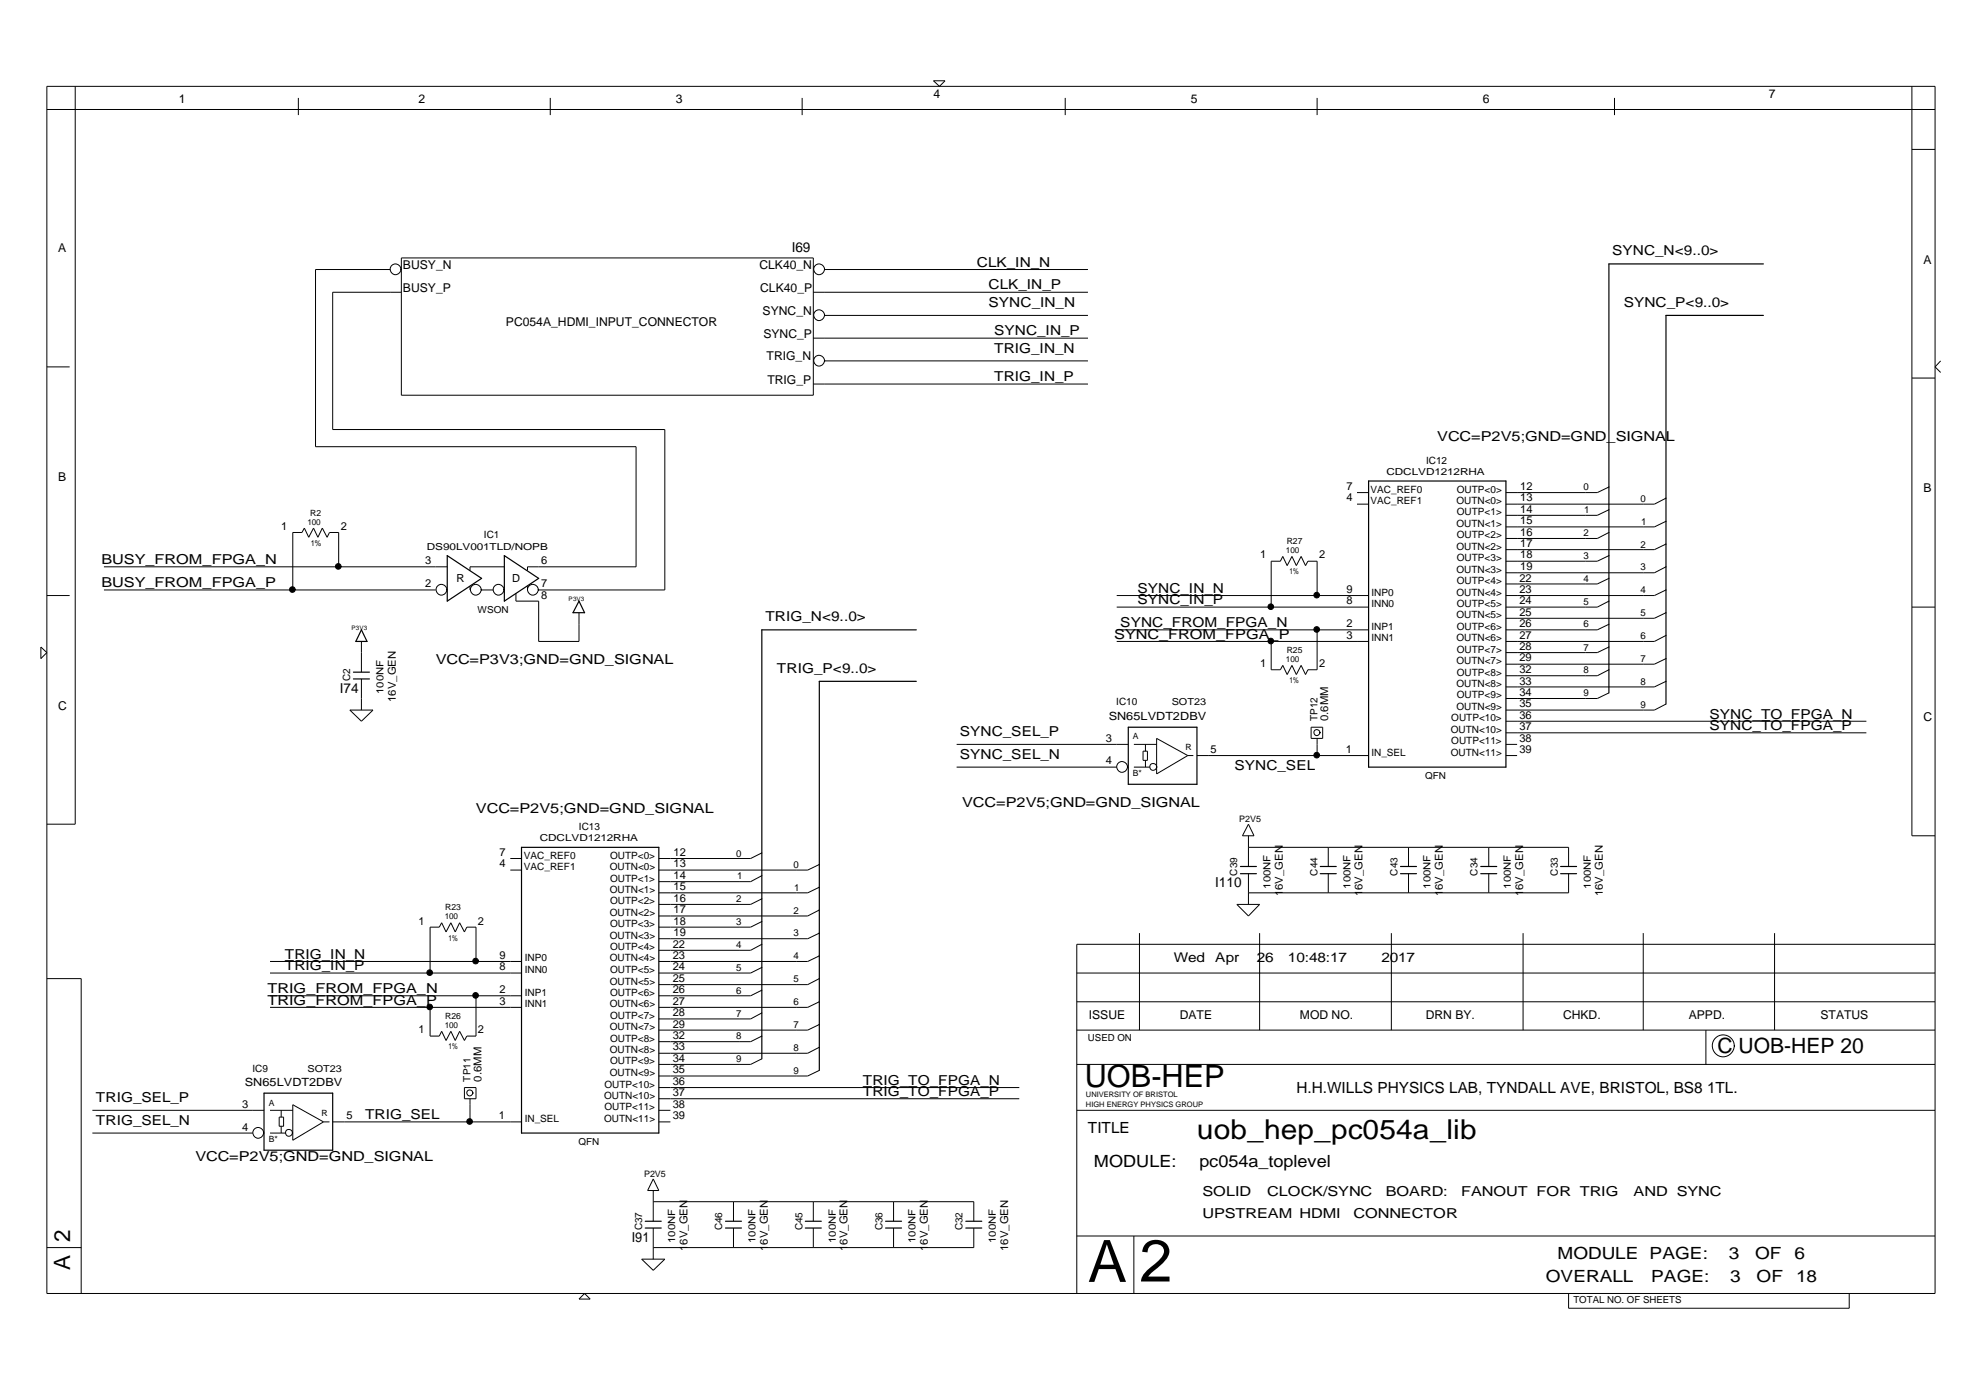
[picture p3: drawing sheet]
<svg xmlns="http://www.w3.org/2000/svg" width="420mm" height="297mm" viewBox="0 0 420 297" stroke-linecap="round" stroke-linejoin="round" font-family="sans-serif">
<g fill="none" stroke="#000" stroke-width=".21">
<path d="M9.9 18.3h400.5v256.1h-400.5zM16 18.3v156.6h-6.1M198 17.1h2.4l-1.1 1.2zM405.5 18.3v159h4.9M9.9 23.2h400.5M63.3 20.8v3.6M116.7 20.8v3.6M170.1 20.8v3.6M225.9 20.8v3.6M279.3 20.8v3.6M342.4 20.8v3.6M405.5 31.7h4.9"/>
<path d="M82.8 57.2h-15.9v37.6h68v25.5h-23v.7M85 57.1a1.14 1.14 0 0 1-1.5 1.1 1.14 1.14 0 0 1-.4-1.9 1.14 1.14 0 0 1 1.9 .5l.1 .4M85.1 54.7h87.4v29.2h-87.4zM174.9 57.1a1.14 1.14 0 0 1-1.6 1.1 1.14 1.14 0 0 1-.4-1.9 1.14 1.14 0 0 1 1.9 .5l.2 .4h55.8M9.9 77.8h4.9M85.1 62h-14.5v29.1h70.4v34.1h-26.8a1.17 1.17 0 0 0-1-1.3 1.17 1.17 0 0 0-1.3 1.1 1.17 1.17 0 0 0 1.1 1.3 1.21 1.21 0 0 0 1.2-1.2M172.5 62h58.3M172.5 71.7h58.3M174.9 66.8a1.14 1.14 0 0 1-1.6 1.1 1.14 1.14 0 0 1-.4-1.8 1.14 1.14 0 0 1 1.9 .4l.2 .4h55.8M174.9 76.5a1.14 1.14 0 0 1-1.6 1.1 1.14 1.14 0 0 1-.4-1.9 1.14 1.14 0 0 1 1.9 .4l.2 .5h55.8M411.6 76.6l-1.2 1.2 1.2 1.2M172.5 81.5h58.3"/>
<path d="M405.5 80.2h4.9M287.8 104.5h2.5M287.8 107h2.5M341.2 103.3l-2.4 1.2h-19.4M341.2 108.2l-2.4 1.1h-19.4M341.2 113l-2.4 1.2h-19.4M341.2 117.9l-2.4 1.2h-19.4M353.3 105.7l-2.4 1.3h-31.5M353.3 110.6l-2.4 1.2h-31.5M353.3 115.4l-2.4 1.2h-31.5M8.7 137.3l1.2 1.2-1.2 1.2zM9.9 126.4h4.9"/>
<path d="M22 120.3h72.9M22 125.2h70.4M71.8 120.3v-7.3h-1.9l-.5 1-1-2-1 2-.9-2-1 2-1-2-.5 1h-1.9v12.2M76.7 136.1v6.5M94.8 125.1a1.14 1.14 0 0 1-1.6 1.1 1.14 1.14 0 0 1-.3-1.9 1.14 1.14 0 0 1 1.8 .4l.2 .5M99.7 124.4v.8M102.1 125.1a1.14 1.14 0 0 1-1.6 1.1 1.14 1.14 0 0 1-.4-1.9 1.14 1.14 0 0 1 1.9 .4l.1 .5h2.5M106.9 125.1a1.14 1.14 0 0 1-1.6 1.1 1.14 1.14 0 0 1-.3-1.9 1.14 1.14 0 0 1 1.8 .4l.2 .5M107 120.3h-7.3v.7M109.4 125.8v1.7h4.8v8.6h8.6v-6.1M111.9 124.4v.8M236.8 128.8h53.5"/>
<path d="M236.8 126.4h53.5M236.8 133.6h53.5M236.8 136.1h53.5M279.3 126.4v-7.3h-1.9l-.5 .9-.9-1.9-1.1 1.9-.9-1.9-1 1.9-.9-1.9-.5 1h-2v9.7M279.3 133.6v8.5h-1.9l-.5 1-.9-1.9-1.1 1.9-.9-1.9-1 1.9-.9-1.9-.5 .9h-2v-6M341.2 122.7l-2.4 1.2h-19.4M341.2 127.5l-2.4 1.3h-19.4M341.2 132.5l-2.4 1.1h-19.4M341.2 137.3l-2.4 1.2h-19.4M353.3 120.3l-2.4 1.2h-31.5M353.3 125.2l-2.4 1.2h-31.5M353.3 130l-2.4 1.2h-31.5"/>
<path d="M353.3 134.8l-2.4 1.3h-31.5M353.3 139.7l-2.4 1.2h-31.5M405.5 128.8h4.9M74.2 150.7h4.9l-2.4 2.3zM76.7 144.1v6.6M202.9 157.9h36.4M240.5 157.9h4.8M242.4 159.4h1v1.9h-1zM242.9 157.9v1.5M245.3 156.7l6.6 3.6-6.6 3.9zM278.1 154.3h2.4v2.4h-2.4zM279.3 156.7v3.6"/>
<path d="M279.9 155.4a.63 .63 0 0 1-.8 .6 .63 .63 0 0 1-.3-1 .63 .63 0 0 1 1.1 .2l.1 .3M319.4 153h76.4M319.4 155.5h76.4M319.4 157.9h2.4M341.2 142.1l-2.4 1.3h-19.4M341.2 147l-2.4 1.2h-19.4M353.3 144.6l-2.4 1.1h-31.5M353.3 149.4l-2.4 1.3h-31.5M202.9 162.8h33.9M239.1 162.7a1.14 1.14 0 0 1-1.5 1.1 1.14 1.14 0 0 1-.4-1.9 1.14 1.14 0 0 1 1.9 .4l.1 .5M240.5 162.8h3.4M242.9 161.3v1.5"/>
<path d="M245.3 162.7a.73 .73 0 0 1-1 .7 .73 .73 0 0 1-.2-1.2 .73 .73 0 0 1 1.2 .2l.1 .4M251.9 160.3h1.2M253.9 160.3h36.4M264.8 177.3v6.5M264.8 179.8h67.9v4M264.8 174.9l1.2 2.4h-2.5zM281.7 179.8v4M298.7 179.8v4M315.8 179.8v4M319.4 160.3h2.4M108.2 184.6h2.4M108.2 182.2h2.4"/>
<path d="M161.6 190.7l-2.4 1.2h-19.5M161.6 181l-2.4 1.2h-19.5M161.6 185.8l-2.4 1.3h-19.5M161.6 195.5l-2.4 1.2h-19.5M173.8 183.4l-2.5 1.2h-31.6M173.8 193.1l-2.5 1.2h-31.6M173.8 188.2l-2.5 1.2h-31.6M173.8 198l-2.5 1.2h-31.6M241.7 198v20.6M262.3 191.9h4.9l-2.4 2.4zM264.8 185.4v6.5M267.2 198v20.6"/>
<path d="M281.7 185.4v4M295.1 198v20.6M298.7 185.4v4M315.8 185.4v4M323 198v20.6M332.7 185.4v4h-67.9M348.5 198v20.6M376.4 198v20.6M9.9 207.6h7.3v66.8M57.3 204h53.3M57.3 213.7h53.3M57.3 206.5h53.3"/>
<path d="M57.3 211.3h53.3M101 204v-7.3h-2l-.5 1-1-1.9-.9 1.9-1-1.9-1 1.9-.9-1.9-.5 .9h-2v9.8M101 211.3v8.5h-2l-.5 1-1-2-.9 2-1-2-1 2-.9-2-.5 1h-2v-6.1M161.6 205.3l-2.4 1.2h-19.5M161.6 200.4l-2.4 1.2h-19.5M161.6 210.1l-2.4 1.2h-19.5M161.6 214.9l-2.4 1.3h-19.5M161.6 219.8l-2.4 1.2h-19.5M173.8 207.6l-2.5 1.3h-31.6M173.8 202.8l-2.5 1.2h-31.6M173.8 217.4l-2.5 1.2h-31.6M173.8 212.5l-2.5 1.2h-31.6"/>
<path d="M228.4 218.6h182M228.4 206.5h182M228.4 212.5h182M361.8 218.6v7.2M410.4 200.4h-182v74M19.6 235.6h36.4M57.3 235.6h4.8M59.2 237h.9v2h-.9zM59.6 235.6v1.4M59.6 239v1.4M62.1 234.4l6.5 3.6-6.5 3.9zM68.6 238h1.3"/>
<path d="M70.6 238h40M98.5 230.8h2.5v2.3h-2.5zM99.7 233.1v4.9M100.3 231.9a.63 .63 0 0 1-.9 .6 .63 .63 0 0 1-.2-1 .63 .63 0 0 1 1 .1l.2 .3M139.7 230.8h76.5M139.7 233.1h76.5M139.7 235.6h2.5M139.7 238h2.5M161.6 224.7l-2.4 1.1h-19.5M173.8 222.2l-2.5 1.3h-31.6M173.8 227.1l-2.5 1.2h-31.6M228.4 225.8h182"/>
<path d="M228.4 235.6h182M367.8 221.9a2.33 2.33 0 0 1-3.3 2.1 2.33 2.33 0 0 1-.5-3.9 2.33 2.33 0 0 1 3.8 1.2l.1 .6M19.6 240.4h34M55.9 240.3a1.14 1.14 0 0 1-1.5 1.1 1.14 1.14 0 0 1-.4-1.9 1.14 1.14 0 0 1 1.8 .5l.2 .4M57.3 240.4h3.4M62 240.3a.73 .73 0 0 1-1 .7 .73 .73 0 0 1-.2-1.2 .73 .73 0 0 1 1.1 .2l.2 .4M138.5 255h68v4.1M138.5 250.1l1.2 2.5h-2.3zM138.5 252.6v6.5M155.6 255v4.1M172.5 255v4.1M189.5 255v4.1"/>
<path d="M9.9 264.7h7.3M122.8 275.6l1.2-1.2 1.2 1.2zM136.1 267.2h4.9l-2.5 2.3zM138.5 260.6v6.6M155.6 260.6v4.1M172.5 260.6v4.1M189.5 260.6v4.1M206.5 260.6v4.1h-68M228.4 262.2h182M240.5 262.2v12.2M332.7 274.4v3.2h59.5v-3.2"/>
<circle cx="62" cy="125.1" r=".6"/>
<circle cx="71.7" cy="120.2" r=".6"/>
<circle cx="269.5" cy="128.7" r=".6"/>
<circle cx="269.5" cy="136" r=".6"/>
<circle cx="279.3" cy="133.6" r=".6"/>
<circle cx="279.3" cy="126.3" r=".6"/>
<circle cx="279.3" cy="160.2" r=".6"/>
<circle cx="91.1" cy="213.6" r=".6"/>
<circle cx="91.1" cy="206.4" r=".6"/>
<circle cx="100.9" cy="203.9" r=".6"/>
<circle cx="100.9" cy="211.2" r=".6"/>
<circle cx="99.6" cy="237.9" r=".6"/>
</g>
<g fill="none" stroke="#000" stroke-width=".25">
<path d="M374 56h-32.8v91M374 66.9h-20.7v82.5M94.9 117.9l7.2 4.8-7.2 4.8zM107 117.9l7.2 4.8-7.2 4.8zM290.3 102.1h29.1v60.7h-29.1zM76.7 133.6l1.1 2.5h-2.3zM122.8 127.5l1.2 2.5h-2.5zM194.3 133.6h-32.7v91.1M75 144.1h3.4M75 142.6h3.4M194.3 144.6h-20.5v82.5M239.3 154.3h14.6v12.1h-14.6z"/>
<path d="M110.6 179.8h29.1v60.6h-29.1zM263.1 185.4h3.4M263.1 183.8h3.4M280 185.4h3.4M280 183.8h3.4M297 185.4h3.4M297 183.8h3.4M314.1 185.4h3.3M314.1 183.8h3.3M331 185.4h3.4M331 183.8h3.4M56 231.9h14.6v12.1h-14.6z"/>
<path d="M136.9 259.1h3.3M153.9 259.1h3.4M170.8 259.1h3.4M187.8 259.1h3.4M204.8 259.1h3.4M136.9 260.6h3.3M153.9 260.6h3.4M170.8 260.6h3.4M187.8 260.6h3.4M204.8 260.6h3.4"/>
</g>
<g fill="#000">
<circle cx="62" cy="125.1" r=".6"/>
<circle cx="71.7" cy="120.2" r=".6"/>
<circle cx="269.5" cy="128.7" r=".6"/>
<circle cx="269.5" cy="136" r=".6"/>
<circle cx="279.3" cy="133.6" r=".6"/>
<circle cx="279.3" cy="126.3" r=".6"/>
<circle cx="279.3" cy="160.2" r=".6"/>
<circle cx="91.1" cy="213.6" r=".6"/>
<circle cx="91.1" cy="206.4" r=".6"/>
<circle cx="100.9" cy="203.9" r=".6"/>
<circle cx="100.9" cy="211.2" r=".6"/>
<circle cx="99.6" cy="237.9" r=".6"/>
</g>
<text font-size="12.6" x="241.7" y="271.9">2</text>
<text font-size="12.4" x="230.8" y="272">A</text>
<text font-size="6.5" x="230.1" y="230.7">UOB-HEP</text>
<text font-size="5.8" x="253.9" y="241.7">uob_hep_pc054a_lib</text>
<g font-size="4.8">
<text x="14.9" y="263.5" transform="rotate(-90 14.9 263.5)">2</text>
<text x="14.9" y="269.5" transform="rotate(-90 14.9 269.5)">A</text>
</g>
<text font-size="4.5" x="364.3" y="223.4">C UOB-HEP 20</text>
<g font-size="3.6">
<text x="232" y="247.7">MODULE:</text>
<text x="254.4" y="247.7">pc054a_toplevel</text>
<text x="330.3" y="267.2">MODULE PAGE:</text>
<text x="366.6" y="267.2">3</text>
<text x="372.2" y="267.2">OF</text>
<text x="380.6" y="267.2">6</text>
<text x="327.9" y="272">OVERALL</text>
<text x="350.2" y="272">PAGE:</text>
<text x="367" y="272">3</text>
<text x="372.6" y="272">OF</text>
<text x="380.9" y="272">18</text>
</g>
<g font-size="3.3">
<text x="274.9" y="231.9">H.H.WILLS PHYSICS LAB, TYNDALL AVE, BRISTOL, BS8 1TL.</text>
<text x="230.8" y="240.3">TITLE</text>
</g>
<g font-size="2.9">
<text x="167.9" y="53.5">I69</text>
<text x="207.2" y="56.6">CLK_IN_N</text>
<text x="341.9" y="54.1">SYNC_N&lt;9..0&gt;</text>
<text x="209.7" y="65.1">SYNC_IN_N</text>
<text x="209.7" y="61.4">CLK_IN_P</text>
<text x="344.4" y="65.1">SYNC_P&lt;9..0&gt;</text>
<text x="210.9" y="71.2">SYNC_IN_P</text>
<text x="210.9" y="74.8">TRIG_IN_N</text>
<text x="210.9" y="80.9">TRIG_IN_P</text>
<text x="304.8" y="93.5">VCC=P2V5;GND=GND_SIGNAL</text>
<text x="21.5" y="119.8">BUSY_FROM_FPGA_N</text>
<text x="21.5" y="124.6">BUSY_FROM_FPGA_P</text>
<text x="241.2" y="125.8">SYNC_IN_N</text>
<text x="162.3" y="131.9">TRIG_N&lt;9..0&gt;</text>
<text x="241.2" y="128.2">SYNC_IN_P</text>
<text x="236.3" y="135.5">SYNC_FROM_FPGA_P</text>
<text x="237.6" y="133">SYNC_FROM_FPGA_N</text>
<text x="92.4" y="140.8">VCC=P3V3;GND=GND_SIGNAL</text>
<text x="164.8" y="142.8">TRIG_P&lt;9..0&gt;</text>
<text x="72.1" y="146.9">I74</text>
<text x="362.6" y="154.9">SYNC_TO_FPGA_P</text>
<text x="362.6" y="152.5">SYNC_TO_FPGA_N</text>
<text x="203.6" y="161">SYNC_SEL_N</text>
<text x="203.6" y="156.2">SYNC_SEL_P</text>
<text x="261.8" y="163.4">SYNC_SEL</text>
<text x="101" y="172.4">VCC=P2V5;GND=GND_SIGNAL</text>
<text x="204.1" y="171.1">VCC=P2V5;GND=GND_SIGNAL</text>
<text x="257.8" y="188.2">I110</text>
<text x="60.4" y="203.5">TRIG_IN_N</text>
<text x="60.4" y="205.9">TRIG_IN_P</text>
<text x="56.8" y="213.1">TRIG_FROM_FPGA_P</text>
<text x="56.8" y="210.8">TRIG_FROM_FPGA_N</text>
<text x="20.4" y="233.8">TRIG_SEL_P</text>
<text x="183" y="232.6">TRIG_TO_FPGA_P</text>
<text x="183" y="230.2">TRIG_TO_FPGA_N</text>
<text x="20.4" y="238.6">TRIG_SEL_N</text>
<text x="77.4" y="237.4">TRIG_SEL</text>
<text x="41.4" y="246.4">VCC=P2V5;GND=GND_SIGNAL</text>
<text x="255" y="253.7">SOLID</text>
<text x="268.8" y="253.7">CLOCK/SYNC</text>
<text x="293.9" y="253.7">BOARD:</text>
<text x="309.9" y="253.7">FANOUT FOR TRIG</text>
<text x="346.5" y="253.7">AND SYNC</text>
<text x="134" y="263.4">I91</text>
<text x="255" y="258.5">UPSTREAM HDMI</text>
<text x="287.1" y="258.5">CONNECTOR</text>
</g>
<g font-size="2.8">
<text x="249" y="204.1">Wed</text>
<text x="257.8" y="204.1">Apr</text>
<text x="266.6" y="204.1">26</text>
<text x="273.2" y="204.1">10:48:17</text>
<text x="293" y="204.1">2017</text>
</g>
<g font-size="2.6">
<text x="38" y="21.9">1</text>
<text x="88.8" y="21.9">2</text>
<text x="143.4" y="21.9">3</text>
<text x="198" y="20.7">4</text>
<text x="252.6" y="21.9">5</text>
<text x="314.5" y="21.9">6</text>
<text x="375.2" y="20.7">7</text>
<text x="12.3" y="53.5">A</text>
<text x="85.5" y="57.1">BUSY_N</text>
<text x="161.1" y="57.1">CLK40_N</text>
<text x="408" y="55.9">A</text>
<text x="85.5" y="61.9">BUSY_P</text>
<text x="161.2" y="61.9">CLK40_P</text>
<text x="107.3" y="69.2">PC054A_HDMI_INPUT_CONNECTOR</text>
<text x="161.7" y="66.8">SYNC_N</text>
<text x="161.9" y="71.7">SYNC_P</text>
<text x="162.6" y="76.5">TRIG_N</text>
<text x="162.8" y="81.4">TRIG_P</text>
<text x="12.3" y="102">B</text>
<text x="408" y="104.4">B</text>
<text x="12.3" y="150.6">C</text>
<text x="408" y="152.9">C</text>
<text x="230.9" y="216.1">ISSUE</text>
<text x="250.2" y="216.1">DATE</text>
<text x="275.7" y="216.1">MOD NO.</text>
<text x="302.4" y="216.1">DRN BY.</text>
<text x="331.5" y="216.1">CHKD.</text>
<text x="358.2" y="216.1">APPD.</text>
<text x="386.1" y="216.1">STATUS</text>
</g>
<g font-size="2.4">
<text x="235.2" y="152.8">SN65LVDT2DBV</text>
<text x="51.9" y="230.5">SN65LVDT2DBV</text>
</g>
<g font-size="2.3">
<text x="285.6" y="103.9">7</text>
<text x="285.6" y="106.4">4</text>
<text x="322.4" y="103.9">12</text>
<text x="322.4" y="106.4">13</text>
<text x="59.6" y="112.5">1</text>
<text x="72.3" y="112.5">2</text>
<text x="322.4" y="108.8">14</text>
<text x="322.4" y="111.2">15</text>
<text x="322.4" y="113.7">16</text>
<text x="90.2" y="119.8">3</text>
<text x="114.8" y="119.8">6</text>
<text x="267.2" y="118.5">1</text>
<text x="279.8" y="118.5">2</text>
<text x="322.4" y="118.5">18</text>
<text x="322.4" y="116.1">17</text>
<text x="90.2" y="124.6">2</text>
<text x="96.8" y="123.6">R</text>
<text x="108.7" y="123.6">D</text>
<text x="114.8" y="124.6">7</text>
<text x="285.6" y="125.8">9</text>
<text x="322.3" y="123.4">22</text>
<text x="322.3" y="125.8">23</text>
<text x="322.4" y="120.9">19</text>
<text x="114.8" y="127">8</text>
<text x="285.6" y="128.2">8</text>
<text x="322.3" y="128.2">24</text>
<text x="322.3" y="130.7">25</text>
<text x="285.6" y="135.5">3</text>
<text x="285.6" y="133">2</text>
<text x="322.3" y="138">28</text>
<text x="322.3" y="135.5">27</text>
<text x="322.3" y="133">26</text>
<text x="267.2" y="141.6">1</text>
<text x="279.8" y="141.6">2</text>
<text x="322.3" y="140.3">29</text>
<text x="322.3" y="142.8">32</text>
<text x="83.9" y="149" transform="rotate(-90 83.9 149)">16V_GEN</text>
<text x="322.3" y="145.2">33</text>
<text x="322.3" y="147.6">34</text>
<text x="281.7" y="153" transform="rotate(-90 281.7 153)">0.6MM</text>
<text x="322.3" y="152.5">36</text>
<text x="322.3" y="150.1">35</text>
<text x="322.3" y="154.9">37</text>
<text x="234.6" y="157.3">3</text>
<text x="256.7" y="159.8">5</text>
<text x="285.4" y="159.8">1</text>
<text x="322.3" y="157.3">38</text>
<text x="322.3" y="159.8">39</text>
<text x="234.6" y="162.2">4</text>
<text x="106" y="181.6">7</text>
<text x="106" y="184">4</text>
<text x="142.9" y="181.6">12</text>
<text x="142.9" y="184">13</text>
<text x="142.9" y="191.3">16</text>
<text x="142.9" y="186.5">14</text>
<text x="142.9" y="188.9">15</text>
<text x="272.1" y="190.2" transform="rotate(-90 272.1 190.2)">16V_GEN</text>
<text x="289" y="190.2" transform="rotate(-90 289 190.2)">16V_GEN</text>
<text x="306" y="190.2" transform="rotate(-90 306 190.2)">16V_GEN</text>
<text x="323" y="190.2" transform="rotate(-90 323 190.2)">16V_GEN</text>
<text x="340" y="190.2" transform="rotate(-90 340 190.2)">16V_GEN</text>
<text x="88.8" y="196.2">1</text>
<text x="101.4" y="196.2">2</text>
<text x="142.9" y="196.2">18</text>
<text x="142.9" y="193.8">17</text>
<text x="106" y="203.5">9</text>
<text x="142.7" y="201">22</text>
<text x="142.7" y="203.5">23</text>
<text x="142.9" y="198.6">19</text>
<text x="106" y="205.9">8</text>
<text x="142.7" y="205.9">24</text>
<text x="142.7" y="208.3">25</text>
<text x="106" y="213.1">3</text>
<text x="106" y="210.8">2</text>
<text x="142.7" y="213.1">27</text>
<text x="142.7" y="210.8">26</text>
<text x="142.7" y="215.6">28</text>
<text x="88.8" y="219.2">1</text>
<text x="101.4" y="219.2">2</text>
<text x="142.7" y="218.1">29</text>
<text x="142.7" y="220.4">32</text>
<text x="142.7" y="222.9">33</text>
<text x="142.7" y="225.3">34</text>
<text x="142.7" y="227.7">35</text>
<text x="102.1" y="229.5" transform="rotate(-90 102.1 229.5)">0.6MM</text>
<text x="142.7" y="230.2">36</text>
<text x="142.7" y="232.6">37</text>
<text x="51.3" y="239.9">4</text>
<text x="51.3" y="235">3</text>
<text x="73.5" y="237.4">5</text>
<text x="105.8" y="237.4">1</text>
<text x="142.7" y="235">38</text>
<text x="142.7" y="237.4">39</text>
<text x="145.8" y="265.5" transform="rotate(-90 145.8 265.5)">16V_GEN</text>
<text x="162.8" y="265.5" transform="rotate(-90 162.8 265.5)">16V_GEN</text>
<text x="179.8" y="265.5" transform="rotate(-90 179.8 265.5)">16V_GEN</text>
<text x="196.8" y="265.5" transform="rotate(-90 196.8 265.5)">16V_GEN</text>
<text x="213.8" y="265.5" transform="rotate(-90 213.8 265.5)">16V_GEN</text>
</g>
<g font-size="2.1">
<text x="302.5" y="98.4">IC12</text>
<text x="290.7" y="104.5">VAC_REF0</text>
<text x="290.7" y="107">VAC_REF1</text>
<text x="308.9" y="107">OUTN&lt;0&gt;</text>
<text x="309" y="104.5">OUTP&lt;0&gt;</text>
<text x="308.9" y="111.8">OUTN&lt;1&gt;</text>
<text x="309" y="109.3">OUTP&lt;1&gt;</text>
<text x="102.6" y="114.2">IC1</text>
<text x="308.9" y="116.6">OUTN&lt;2&gt;</text>
<text x="309" y="119.1">OUTP&lt;3&gt;</text>
<text x="309" y="114.2">OUTP&lt;2&gt;</text>
<text x="308.9" y="121.5">OUTN&lt;3&gt;</text>
<text x="309" y="123.9">OUTP&lt;4&gt;</text>
<text x="290.9" y="128.8">INN0</text>
<text x="290.9" y="126.4">INP0</text>
<text x="308.9" y="126.4">OUTN&lt;4&gt;</text>
<text x="308.9" y="131.2">OUTN&lt;5&gt;</text>
<text x="309" y="128.8">OUTP&lt;5&gt;</text>
<text x="290.9" y="136.1">INN1</text>
<text x="290.9" y="133.6">INP1</text>
<text x="308.9" y="136.1">OUTN&lt;6&gt;</text>
<text x="309" y="133.6">OUTP&lt;6&gt;</text>
<text x="308.9" y="140.9">OUTN&lt;7&gt;</text>
<text x="309" y="138.5">OUTP&lt;7&gt;</text>
<text x="309" y="143.4">OUTP&lt;8&gt;</text>
<text x="74.3" y="144.6" transform="rotate(-90 74.3 144.6)">C2</text>
<text x="81.3" y="147.3" transform="rotate(-90 81.3 147.3)">100NF</text>
<text x="236.8" y="149.6">IC10</text>
<text x="308.9" y="145.7">OUTN&lt;8&gt;</text>
<text x="309" y="148.2">OUTP&lt;9&gt;</text>
<text x="279.4" y="153" transform="rotate(-90 279.4 153)">TP12</text>
<text x="307.7" y="155.5">OUTN&lt;10&gt;</text>
<text x="307.8" y="153">OUTP&lt;10&gt;</text>
<text x="308.9" y="150.7">OUTN&lt;9&gt;</text>
<text x="290.9" y="160.3">IN_SEL</text>
<text x="307.7" y="160.3">OUTN&lt;11&gt;</text>
<text x="307.8" y="157.9">OUTP&lt;11&gt;</text>
<text x="122.8" y="176.1">IC13</text>
<text x="111.1" y="182.2">VAC_REF0</text>
<text x="111.1" y="184.6">VAC_REF1</text>
<text x="129.3" y="184.6">OUTN&lt;0&gt;</text>
<text x="129.4" y="182.2">OUTP&lt;0&gt;</text>
<text x="262.4" y="185.8" transform="rotate(-90 262.4 185.8)">C39</text>
<text x="279.4" y="185.8" transform="rotate(-90 279.4 185.8)">C44</text>
<text x="296.4" y="185.8" transform="rotate(-90 296.4 185.8)">C43</text>
<text x="313.4" y="185.8" transform="rotate(-90 313.4 185.8)">C34</text>
<text x="330.4" y="185.8" transform="rotate(-90 330.4 185.8)">C33</text>
<text x="129.3" y="189.4">OUTN&lt;1&gt;</text>
<text x="129.4" y="187.1">OUTP&lt;1&gt;</text>
<text x="129.4" y="191.9">OUTP&lt;2&gt;</text>
<text x="269.4" y="188.6" transform="rotate(-90 269.4 188.6)">100NF</text>
<text x="286.5" y="188.6" transform="rotate(-90 286.5 188.6)">100NF</text>
<text x="303.4" y="188.6" transform="rotate(-90 303.4 188.6)">100NF</text>
<text x="320.4" y="188.6" transform="rotate(-90 320.4 188.6)">100NF</text>
<text x="337.4" y="188.6" transform="rotate(-90 337.4 188.6)">100NF</text>
<text x="129.3" y="194.3">OUTN&lt;2&gt;</text>
<text x="129.4" y="196.7">OUTP&lt;3&gt;</text>
<text x="111.3" y="204">INP0</text>
<text x="129.3" y="204">OUTN&lt;4&gt;</text>
<text x="129.3" y="199.2">OUTN&lt;3&gt;</text>
<text x="129.4" y="201.6">OUTP&lt;4&gt;</text>
<text x="111.3" y="206.5">INN0</text>
<text x="129.3" y="208.9">OUTN&lt;5&gt;</text>
<text x="129.4" y="206.5">OUTP&lt;5&gt;</text>
<text x="111.3" y="213.7">INN1</text>
<text x="111.3" y="211.3">INP1</text>
<text x="129.3" y="213.7">OUTN&lt;6&gt;</text>
<text x="129.4" y="211.3">OUTP&lt;6&gt;</text>
<text x="129.3" y="218.6">OUTN&lt;7&gt;</text>
<text x="129.4" y="216.2">OUTP&lt;7&gt;</text>
<text x="129.4" y="221">OUTP&lt;8&gt;</text>
<text x="53.5" y="227.4">IC9</text>
<text x="129.3" y="223.5">OUTN&lt;8&gt;</text>
<text x="129.4" y="225.8">OUTP&lt;9&gt;</text>
<text x="99.8" y="229.5" transform="rotate(-90 99.8 229.5)">TP11</text>
<text x="128.1" y="233.1">OUTN&lt;10&gt;</text>
<text x="128.2" y="230.8">OUTP&lt;10&gt;</text>
<text x="129.3" y="228.3">OUTN&lt;9&gt;</text>
<text x="111.3" y="238">IN_SEL</text>
<text x="128.1" y="238">OUTN&lt;11&gt;</text>
<text x="128.2" y="235.6">OUTP&lt;11&gt;</text>
<text x="136.2" y="261.1" transform="rotate(-90 136.2 261.1)">C37</text>
<text x="143.2" y="263.8" transform="rotate(-90 143.2 263.8)">100NF</text>
<text x="153.2" y="261.1" transform="rotate(-90 153.2 261.1)">C46</text>
<text x="160.2" y="263.8" transform="rotate(-90 160.2 263.8)">100NF</text>
<text x="170.2" y="261.1" transform="rotate(-90 170.2 261.1)">C45</text>
<text x="177.2" y="263.8" transform="rotate(-90 177.2 263.8)">100NF</text>
<text x="187.1" y="261.1" transform="rotate(-90 187.1 261.1)">C36</text>
<text x="194.2" y="263.8" transform="rotate(-90 194.2 263.8)">100NF</text>
<text x="204.2" y="261.1" transform="rotate(-90 204.2 261.1)">C32</text>
<text x="211.2" y="263.8" transform="rotate(-90 211.2 263.8)">100NF</text>
</g>
<g font-size="2">
<text x="294.1" y="100.9">CDCLVD1212RHA</text>
<text x="335.8" y="104">0</text>
<text x="347.9" y="106.5">0</text>
<text x="335.8" y="113.7">2</text>
<text x="336" y="108.9">1</text>
<text x="348.1" y="111.3">1</text>
<text x="90.5" y="116.6">DS90LV001TLD/NOPB</text>
<text x="335.8" y="118.6">3</text>
<text x="347.9" y="116.2">2</text>
<text x="335.8" y="123.5">4</text>
<text x="347.9" y="121">3</text>
<text x="347.9" y="125.8">4</text>
<text x="101.3" y="130">WSON</text>
<text x="335.8" y="128.3">5</text>
<text x="347.9" y="130.8">5</text>
<text x="335.8" y="133.1">6</text>
<text x="347.9" y="135.6">6</text>
<text x="335.8" y="138">7</text>
<text x="335.8" y="142.9">8</text>
<text x="347.9" y="140.4">7</text>
<text x="248.5" y="149.6">SOT23</text>
<text x="335.8" y="147.7">9</text>
<text x="347.9" y="145.3">8</text>
<text x="347.9" y="150.1">9</text>
<text x="302.3" y="165.2">QFN</text>
<text x="114.5" y="178.5">CDCLVD1212RHA</text>
<text x="156.2" y="181.7">0</text>
<text x="168.3" y="184.1">0</text>
<text x="156.2" y="191.4">2</text>
<text x="156.3" y="186.6">1</text>
<text x="168.4" y="189">1</text>
<text x="156.2" y="196.3">3</text>
<text x="168.3" y="193.8">2</text>
<text x="156.2" y="201.1">4</text>
<text x="168.3" y="203.6">4</text>
<text x="168.3" y="198.7">3</text>
<text x="156.2" y="205.9">5</text>
<text x="168.3" y="208.4">5</text>
<text x="156.2" y="210.9">6</text>
<text x="156.2" y="215.7">7</text>
<text x="168.3" y="213.2">6</text>
<text x="156.2" y="220.5">8</text>
<text x="168.3" y="218.1">7</text>
<text x="230.8" y="220.9">USED ON</text>
<text x="65.2" y="227.4">SOT23</text>
<text x="156.2" y="225.4">9</text>
<text x="168.3" y="223">8</text>
<text x="168.3" y="227.8">9</text>
<text x="122.7" y="242.9">QFN</text>
<text x="333.7" y="276.5">TOTAL NO. OF SHEETS</text>
</g>
<g font-size="1.9">
<text x="262.8" y="174.4">P2V5</text>
<text x="136.6" y="249.6">P2V5</text>
</g>
<g font-size="1.8">
<text x="65.8" y="109.4">R2</text>
<text x="272.9" y="115.5">R27</text>
<text x="272.9" y="138.5">R25</text>
<text x="240.2" y="156.8">A</text>
<text x="251.4" y="159">R</text>
<text x="240.2" y="164.5">B*</text>
<text x="94.4" y="193.2">R23</text>
<text x="94.4" y="216.2">R26</text>
<text x="57" y="234.6">A</text>
<text x="68.2" y="236.7">R</text>
<text x="57" y="242.3">B*</text>
</g>
<g font-size="1.7">
<text x="65.2" y="111.3">100</text>
<text x="65.9" y="115.9">1%</text>
<text x="272.7" y="117.4">100</text>
<text x="273.5" y="121.9">1%</text>
<text x="272.7" y="140.4">100</text>
<text x="273.5" y="145">1%</text>
<text x="94.4" y="195">100</text>
<text x="95.1" y="199.6">1%</text>
<text x="94.4" y="218.1">100</text>
<text x="95.1" y="222.6">1%</text>
</g>
<g font-size="1.6">
<text x="230.3" y="232.7">UNIVERSITY OF BRISTOL</text>
<text x="230.3" y="234.8">HIGH ENERGY PHYSICS GROUP</text>
</g>
<g font-size="1.3">
<text x="120.6" y="127.5">P3V3</text>
<text x="74.5" y="133.6">P3V3</text>
</g>
</svg>
